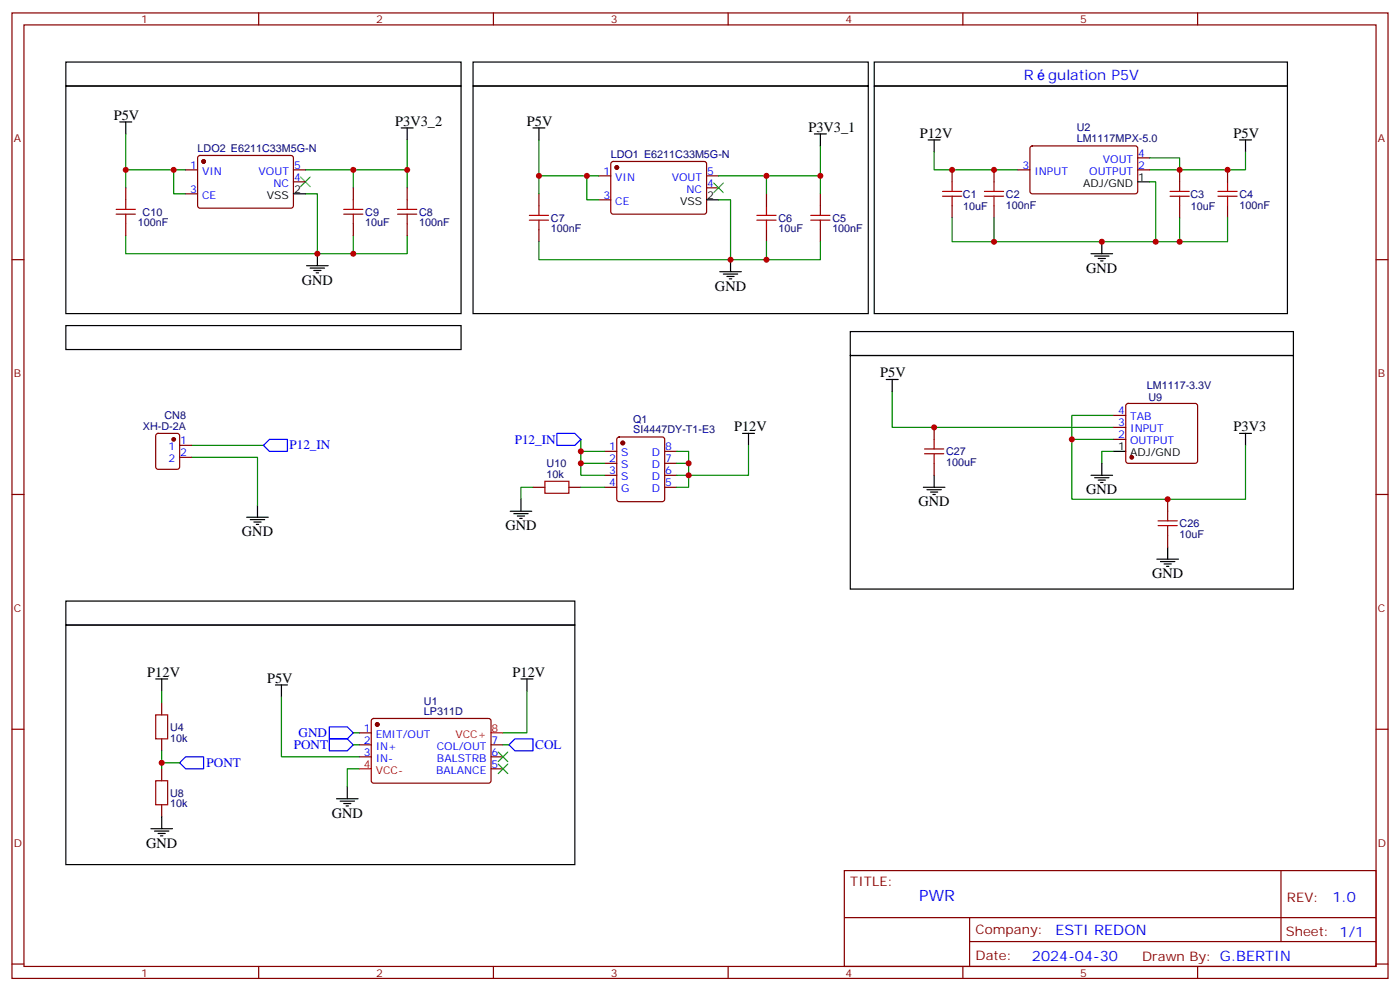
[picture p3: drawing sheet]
<svg xmlns="http://www.w3.org/2000/svg" width="412mm" height="292mm" viewBox="0 0 412 292" stroke-linecap="round" stroke-linejoin="round" font-family="sans-serif">
<g fill="none" stroke="#000" stroke-width=".35">
<path d="M19.4 18.3h116.4v7h-116.4zM139.3 18.3h116.5v7h-116.5zM257.5 18.3h121.7v7h-121.7zM19.4 25.3h116.4v67.1h-116.4zM35.3 35.9h3.5M37 35.9v3.5M118.2 37.7h3.5M119.9 37.7v3.5M139.3 25.3h116.5v67.1h-116.5zM157 37.7h3.5M158.7 37.7v3.5M239.9 39.4h3.5"/>
<path d="M241.7 39.4v3.6M257.5 25.3h121.7v67.1h-121.7zM86.4 57.1h3.6M208.1 58.8h3.6M273.4 41.2h3.5M275.2 41.2v3.5M335.1 53.6h3.6M365.1 41.2h3.6M366.9 41.2v3.5M90.3 78.2h6.4M91.4 79h4.2M92.4 79.7h2.1"/>
<path d="M93.5 74.7v3.5M215.2 76.5v3.5M321.4 74.7h6.3M322.4 75.4h4.3M323.5 76.1h2.1M324.2 76.8h.7M324.6 71.2v3.5M19.4 95.9h116.4v7h-116.4zM93.1 80.4h.7M212 80h6.4M213.1 80.7h4.2M214.1 81.4h2.2"/>
<path d="M214.8 82.1h.7M250.5 97.6h130.5v7.1h-130.5zM250.5 104.7h130.5v68.8h-130.5zM261.1 111.8h3.5M262.8 111.8v3.5M218.7 127.6h3.5M220.5 127.6v3.6M275.2 140v3.5M321.4 140h6.3M324.6 136.5v3.5M328.1 132.9h3.5M365.1 127.6h3.6"/>
<path d="M366.9 127.6v3.6M72.7 152.3h6.3M73.7 153h4.3M74.8 153.7h2.1M75.5 154.4h.7M75.8 148.8v3.5M150.3 150.6h6.3M151.3 151.3h4.3M152.4 152h2.1M153.1 152.7h.7M153.5 147v3.6M272 143.5h6.3"/>
<path d="M273 144.2h4.3M274.1 144.9h2.1M274.8 145.6h.7M322.4 140.7h4.3M323.5 141.4h2.1M324.2 142.1h.7M19.4 177h149.9v7.1h-149.9zM340.8 164.7h6.3M341.8 165.4h4.3M342.9 166.1h2.1M343.6 166.8h.7M344 161.1v3.6"/>
<path d="M19.4 184.1h149.9v70.5h-149.9zM45.9 200h3.5M47.6 200v3.5M153.5 200h3.5M155.2 200v3.5M81.1 201.7h3.6M82.9 201.7v3.5M99.1 235.2h6.4M100.2 235.9h4.2M101.2 236.6h2.2M102 237.3h.7M102.3 231.7v3.5"/>
<path d="M44.4 244.1h6.4M45.5 244.8h4.2M46.6 245.5h2.1M47.3 246.2h.7M47.6 240.5v3.6"/>
</g>
<g fill="none" stroke="#008700" stroke-width=".35">
<path d="M37 39.4v10.6h14.2M37 50v5.3M54.7 50h-3.5v7.1h3.5M90 57.1h3.5v17.6M104.1 50v5.3M119.9 41.2v8.8h-29.9M119.9 50v5.3M158.7 41.2v10.6h14.2M158.7 51.8v5.3M176.4 51.8h-3.5v7h3.5M211.7 58.8h3.5v17.7M225.8 51.8v5.3"/>
<path d="M241.7 43v8.8h-30M241.7 51.8v5.3M275.2 44.7v5.3h24.7M338.7 53.6h1.7v17.6M338.7 46.5h8.8v3.5M366.9 44.7v5.3h-28.2M37 69.4v5.3h82.9v-5.3M104.1 69.4v5.3M158.7 71.2v5.3h83v-5.3M225.8 71.2v5.3M280.5 64.1v7.1h81.1v-7.1M292.8 64.1v7.1"/>
<path d="M347.5 64.1v7.1M262.8 115.3v10.6h65.3M56.4 134.7h19.4v14.1M56.4 131.2h21.2M171.1 129.4v10.6h7.1M171.1 136.5h7.1M171.1 132.9h7.1M199.3 132.9h3.5v10.6h-3.5M199.3 136.5h3.5M220.5 131.2v8.8h-21.2M315.7 129.4v17.6h51.2v-15.8M328.1 132.9h-3.5v3.6"/>
<path d="M328.1 122.3h-12.4v7.1h12.4M157 143.5h-3.5v3.5M171.1 143.5h7.1M47.6 203.5v3.5M82.9 205.2v17.7h22.9M104.1 219.4h1.7M104.1 215.8h1.7M148.2 219.4h1.7M155.2 203.5v12.3h-7M47.6 221.1v5.3M47.6 224.6h5.3M105.8 226.4h-3.5v5.3"/>
</g>
<g fill="#870000" stroke="#870000" stroke-width=".35">
<circle cx="181.7" cy="49.3" r=".53"/>
<circle cx="60" cy="47.6" r=".53"/>
<circle cx="333.4" cy="134.7" r=".53"/>
<circle cx="51.2" cy="129.4" r=".53"/>
<circle cx="111.1" cy="213.4" r=".53"/>
<circle cx="183.4" cy="130.5" r=".53"/>
</g>
<g fill="none" stroke="#870000" stroke-width=".35">
<path d="M3.5 3.8h405.4v284.3h-405.4zM7.1 7.3h398.2v277.3h-398.2zM76.2 3.8v3.5M145.3 3.8v3.5M214.5 3.8v3.5M283.6 3.8v3.5M352.8 3.8v3.5M37 55.3v3.5M54.7 50h3.5M54.7 57.1h3.5M58.4 46l.5-.2h27.1l.4 .7v14.4l-.7 .4-27.1-.1-.4-.6v-14.1zM86.4 50h3.6"/>
<path d="M86.4 53.6h3.6M104.1 55.3v3.5M119.9 55.3v3.5M158.7 57.1v3.5M176.4 51.8h3.5M176.4 58.8h3.5M180.2 47.8l.4-.2h27.1l.4 .7v14.3l-.7 .5-27.1-.1-.4-.6v-14.1zM208.1 51.8h3.6M208.1 55.3h3.6M225.8 57.1v3.5M241.7 57.1v3.5M280.5 50v3.6"/>
<path d="M292.8 50v3.6M299.9 50h3.5M303.6 43.2l.5-.2h30.6l.4 .7v12.9l-.7 .5-30.6-.1-.4-.6v-12.7zM335.1 50h3.6M335.1 46.5h3.6M347.5 50v3.6M361.6 50v3.6M3.5 76.5h3.6M37 65.9v3.5M104.1 65.9v3.5M119.9 65.9v3.5M158.7 67.7v3.5"/>
<path d="M225.8 67.7v3.5M241.7 67.7v3.5M280.5 60.6v3.5M292.8 60.6v3.5M347.5 60.6v3.5M361.6 60.6v3.5M405.3 76.5h3.6M331.8 119l.5-.2h19.8l.5 .2 .2 .5v16.2l-.3 .5-.4 .3h-19.8l-.5-.3-.2-.5v-16.2zM46.1 127.8l.5-.2h5.6l.7 .5v9.4l-.4 .7h-5.9l-.7-.4v-9.5zM52.9 131.2h3.5M52.9 134.7h3.5M178.2 132.9h3.5"/>
<path d="M178.2 136.5h3.5M178.2 140h3.5M181.9 128.9l.5-.2h12.7l.5 .2 .2 .5v17.6l-.2 .5-.5 .2h-12.7l-.5-.2-.2-.5v-17.6zM195.8 132.9h3.5M195.8 136.5h3.5M195.8 140h3.5M275.2 125.9v3.5M275.2 136.5v3.5M328.1 122.3h3.5M328.1 125.9h3.5M328.1 129.4h3.5M3.5 145.6h3.6"/>
<path d="M157 143.5h3.5M167.6 143.5h3.5M178.2 143.5h3.5M195.8 143.5h3.5M344 147v3.6M344 157.6v3.5M405.3 145.6h3.6M3.5 214.8h3.6M47.6 207v3.5M47.6 217.6v3.5M105.8 215.8h3.6M105.8 219.4h3.6"/>
<path d="M109.6 211.8l.5-.2 34.1 .1 .4 .6v17.9l-.7 .4h-34.1l-.4-.7v-17.6zM144.6 219.4h3.6M405.3 214.8h3.6M47.6 226.4v3.5M47.6 237v3.5M105.8 222.9h3.6M144.6 222.9h3.6M144.6 226.4h3.6M248.7 256.4h156.6v28.2h-156.6zM377.3 256.4v20.9M248.7 270.2h156.5M285.6 277.3h119.6"/>
<path d="M285.6 270.2v14.2M3.5 283.9h3.6M76.2 284.6v3.5M145.3 284.6v3.5M214.5 284.6v3.5M283.6 284.6v3.5M352.8 284.6v3.5M405.3 283.9h3.6"/>
</g>
<path d="M88.5 52.1l2.9 2.9M91.4 52.1l-2.9 2.9M210.3 53.9l2.8 2.8M213.1 53.9l-2.8 2.8M146.8 225l2.8 2.8M146.8 221.5l2.8 2.8M149.6 225l-2.8 2.8M149.6 221.5l-2.8 2.8" fill="none" stroke="#3c3" stroke-width=".35"/>
<g fill="none" stroke="#a10000" stroke-width=".35">
<path d="M37 58.8v2.9M104.1 58.8v2.9M119.9 58.8v2.9M277.6 57.8h5.7M277.6 56.4h5.7M280.5 53.6v2.8M280.5 57.8v2.8M290 57.8h5.6M290 56.4h5.6M292.8 53.6v2.8M292.8 57.8v2.8M344.7 57.8h5.6"/>
<path d="M344.7 56.4h5.6M347.5 53.6v2.8M347.5 57.8v2.8M358.8 57.8h5.6M358.8 56.4h5.6M361.6 53.6v2.8M361.6 57.8v2.8M34.2 63.1h5.7M34.2 61.7h5.7M37 63.1v2.8M101.2 63.1h5.7M101.2 61.7h5.7"/>
<path d="M104.1 63.1v2.8M117.1 63.1h5.7M117.1 61.7h5.7M119.9 63.1v2.8M155.9 64.8h5.7M155.9 63.4h5.7M158.7 60.6v2.8M158.7 64.8v2.9M223 64.8h5.6M223 63.4h5.6M225.8 60.6v2.8M225.8 64.8v2.9"/>
<path d="M238.8 64.8h5.7M238.8 63.4h5.7M241.7 60.6v2.8M241.7 64.8v2.9M272.3 133.6h5.7M272.3 132.2h5.7M275.2 129.4v2.8M275.2 133.6v2.9M160.5 141.7h7.1v3.6h-7.1zM341.1 154.8h5.7M341.1 153.4h5.7M344 150.6v2.8"/>
<path d="M344 154.8v2.8M45.9 210.5h3.5v7.1h-3.5zM45.9 229.9h3.5v7.1h-3.5z"/>
</g>
<path d="M144.6 215.8h3.6M105.8 226.4h3.6" fill="none" stroke="#f00" stroke-width=".35"/>
<path d="M77.6 131.2l1.8-1.8h5.3v3.5h-5.3zM164 127.6h5.3l1.8 1.8-1.8 1.8h-5.3zM97 214.1h5.3l1.8 1.7-1.8 1.8h-5.3zM97 217.6h5.3l1.8 1.8-1.8 1.7h-5.3zM149.9 219.4l1.8-1.8h5.3v3.5h-5.3zM54.7 222.9h5.3v3.5h-5.3l-1.8-1.8z" fill="none" stroke="#00f" stroke-width=".35"/>
<g fill="#c00">
<circle cx="172.9" cy="51.8" r=".88"/>
<circle cx="215.2" cy="76.5" r=".88"/>
<circle cx="225.8" cy="76.5" r=".88"/>
<circle cx="241.7" cy="51.8" r=".88"/>
<circle cx="225.8" cy="51.8" r=".88"/>
<circle cx="158.8" cy="51.8" r=".88"/>
<circle cx="37" cy="50" r=".88"/>
<circle cx="104.1" cy="50" r=".88"/>
<circle cx="119.9" cy="50" r=".88"/>
<circle cx="104.1" cy="74.7" r=".88"/>
<circle cx="93.5" cy="74.7" r=".88"/>
<circle cx="51.2" cy="50" r=".88"/>
<circle cx="292.8" cy="50" r=".88"/>
<circle cx="280.5" cy="50" r=".88"/>
<circle cx="347.5" cy="71.2" r=".88"/>
<circle cx="292.8" cy="71.2" r=".88"/>
<circle cx="324.6" cy="71.2" r=".88"/>
<circle cx="340.4" cy="71.2" r=".88"/>
<circle cx="347.5" cy="50" r=".88"/>
<circle cx="361.6" cy="50" r=".88"/>
<circle cx="344" cy="147" r=".88"/>
<circle cx="315.7" cy="129.4" r=".88"/>
<circle cx="275.2" cy="125.9" r=".88"/>
<circle cx="47.6" cy="224.6" r=".88"/>
<circle cx="171.1" cy="136.5" r=".88"/>
<circle cx="171.1" cy="132.9" r=".88"/>
<circle cx="202.8" cy="140" r=".88"/>
<circle cx="202.8" cy="136.5" r=".88"/>
</g>
<text font-size="4.6" fill="#00f" x="270.8" y="265.4">PWR</text>
<g font-size="4.2" fill="#00f">
<text x="301.6" y="23.6">R</text>
<text x="308.8" y="23.6">gulation P5V</text>
<text x="392.5" y="265.7">1.0</text>
<text x="310.9" y="275.2">ESTI REDON</text>
<text x="304" y="283">2024-04-30</text>
</g>
<g font-size="4.2">
<text x="33.5" y="35.2">P5V</text>
<text x="116.4" y="37">P3V3_2</text>
<text x="155.2" y="37">P5V</text>
<text x="238.1" y="38.7">P3V3_1</text>
<text x="270.9" y="40.5">P12V</text>
<text x="363.4" y="40.5">P5V</text>
<text x="88.9" y="83.9">GND</text>
<text x="320" y="80.4">GND</text>
<text x="210.6" y="85.7">GND</text>
<text x="259.3" y="111.1">P5V</text>
<text x="216.3" y="126.9">P12V</text>
<text x="363.4" y="126.9">P3V3</text>
<text x="270.6" y="149.2">GND</text>
<text x="320" y="145.6">GND</text>
<text x="71.3" y="158">GND</text>
<text x="148.9" y="156.2">GND</text>
<text x="339.4" y="170.3">GND</text>
<text x="43.4" y="199.2">P12V</text>
<text x="78.7" y="201">P5V</text>
<text x="151" y="199.2">P12V</text>
<text x="97.7" y="240.9">GND</text>
<text x="43" y="249.7">GND</text>
</g>
<g font-size="3.9" fill="#00f">
<text x="151.6" y="130.7">P12_IN</text>
<text x="85.3" y="132.4">P12_IN</text>
<text x="86.6" y="220.6">PONT</text>
<text x="87.9" y="217">GND</text>
<text x="157.7" y="220.7">COL</text>
<text x="60.9" y="226">PONT</text>
</g>
<g font-size="3.9" fill="#800">
<text x="250.5" y="261">TITLE:</text>
<text x="379.1" y="265.7">REV:</text>
<text x="287.4" y="275.2">Company:</text>
<text x="378.7" y="275.8">Sheet: 1/1</text>
<text x="287.4" y="282.9">Date:</text>
<text x="336.4" y="282.9">Drawn By: G.BERTIN</text>
</g>
<g font-size="3.2" fill="#800">
<text x="41.6" y="6.8">1</text>
<text x="110.8" y="6.8">2</text>
<text x="179.9" y="6.8">3</text>
<text x="249.1" y="6.8">4</text>
<text x="318.2" y="6.8">5</text>
<text x="4.1" y="41.9">A</text>
<text x="405.9" y="41.9">A</text>
<text x="4.1" y="111.1">B</text>
<text x="405.9" y="111.1">B</text>
<text x="4.1" y="180.2">C</text>
<text x="405.9" y="180.2">C</text>
<text x="4.1" y="249.3">D</text>
<text x="405.9" y="249.3">D</text>
<text x="41.6" y="287.6">1</text>
<text x="110.8" y="287.6">2</text>
<text x="179.9" y="287.6">3</text>
<text x="249.1" y="287.6">4</text>
<text x="318.2" y="287.6">5</text>
</g>
<g font-size="3.2" fill="#000080">
<text x="317.2" y="41.7">LM1117MPX-5.0</text>
<text x="317.2" y="38.5">U2</text>
<text x="58.2" y="44.7">LDO2 E6211C33M5G-N</text>
<text x="179.9" y="46.5">LDO1 E6211C33M5G-N</text>
<text x="283.6" y="58.2">C1</text>
<text x="296.3" y="58.2">C2</text>
<text x="350.7" y="58.2">C3</text>
<text x="365.1" y="58.2">C4</text>
<text x="42" y="63.5">C10</text>
<text x="107.6" y="63.5">C9</text>
<text x="123.5" y="63.5">C8</text>
<text x="162.3" y="65.3">C7</text>
<text x="229.3" y="65.3">C6</text>
<text x="245.2" y="65.3">C5</text>
<text x="283.8" y="61.7">10uF</text>
<text x="296.3" y="61.4">100nF</text>
<text x="350.8" y="61.7">10uF</text>
<text x="365.1" y="61.4">100nF</text>
<text x="40.6" y="66.7">100nF</text>
<text x="107.6" y="66.7">10uF</text>
<text x="123.5" y="66.7">100nF</text>
<text x="162.3" y="68.5">100nF</text>
<text x="229.3" y="68.4">10uF</text>
<text x="245.2" y="68.5">100nF</text>
<text x="337.8" y="114.7">LM1117-3.3V</text>
<text x="338.3" y="118.2">U9</text>
<text x="48.5" y="123.4">CN8</text>
<text x="186.5" y="124.5">Q1</text>
<text x="42.1" y="126.6">XH-D-2A</text>
<text x="186.5" y="127.6">SI4447DY-T1-E3</text>
<text x="161" y="137.5">U10</text>
<text x="278.7" y="137.2">100uF</text>
<text x="278.7" y="134.1">C27</text>
<text x="161" y="140.7">10k</text>
<text x="347.5" y="155.2">C26</text>
<text x="347.5" y="158.4">10uF</text>
<text x="124.9" y="207.6">U1</text>
<text x="50.1" y="215.2">U4</text>
<text x="124.9" y="210.5">LP311D</text>
<text x="50.1" y="218.4">10k</text>
<text x="50.1" y="237.8">10k</text>
<text x="50.1" y="234.6">U8</text>
</g>
<g font-size="3.2" fill="#00f">
<text x="324.9" y="47.9">VOUT</text>
<text x="335.3" y="46.1">4</text>
<text x="56" y="49.7">1</text>
<text x="59.5" y="51.4">VIN</text>
<text x="76.2" y="51.4">VOUT</text>
<text x="86.6" y="53.2">4</text>
<text x="86.6" y="49.7">5</text>
<text x="177.7" y="51.4">1</text>
<text x="181.2" y="53.2">VIN</text>
<text x="197.9" y="53.2">VOUT</text>
<text x="208.3" y="51.4">5</text>
<text x="301.2" y="49.7">3</text>
<text x="304.7" y="51.4">INPUT</text>
<text x="320.9" y="51.4">OUTPUT</text>
<text x="335.3" y="49.7">2</text>
<text x="56" y="56.7">3</text>
<text x="59.5" y="58.5">CE</text>
<text x="80.5" y="55">NC</text>
<text x="177.7" y="58.5">3</text>
<text x="202.2" y="56.7">NC</text>
<text x="208.3" y="55">4</text>
<text x="181.2" y="60.3">CE</text>
<text x="329.4" y="122">4</text>
<text x="329.4" y="125.5">3</text>
<text x="332.9" y="123.8">TAB</text>
<text x="53.1" y="130.8">1</text>
<text x="329.4" y="129">2</text>
<text x="332.9" y="127.3">INPUT</text>
<text x="332.9" y="130.8">OUTPUT</text>
<text x="49.6" y="132.6">1</text>
<text x="49.6" y="136.1">2</text>
<text x="53.1" y="134.3">2</text>
<text x="179.5" y="132.6">1</text>
<text x="179.5" y="136.1">2</text>
<text x="183" y="134.3">S</text>
<text x="183" y="137.9">S</text>
<text x="192" y="137.9">D</text>
<text x="192" y="134.3">D</text>
<text x="196" y="136.1">7</text>
<text x="196" y="132.6">8</text>
<text x="179.5" y="139.6">3</text>
<text x="179.5" y="143.2">4</text>
<text x="183" y="141.4">S</text>
<text x="192" y="141.4">D</text>
<text x="196" y="143.2">5</text>
<text x="196" y="139.6">6</text>
<text x="183" y="144.9">G</text>
<text x="192" y="144.9">D</text>
<text x="107.2" y="215.5">1</text>
<text x="107.2" y="219">2</text>
<text x="110.7" y="217.2">EMIT/OUT</text>
<text x="110.7" y="220.8">IN+</text>
<text x="128.6" y="220.8">COL/OUT</text>
<text x="144.8" y="219">7</text>
<text x="107.2" y="222.5">3</text>
<text x="110.7" y="224.3">IN-</text>
<text x="128.5" y="227.8">BALANCE</text>
<text x="128.7" y="224.3">BALSTRB</text>
<text x="144.8" y="226.1">5</text>
<text x="144.8" y="222.5">6</text>
</g>
<g font-size="3.2">
<text x="335.3" y="53.2">1</text>
<text x="78.6" y="58.5">VSS</text>
<text x="86.6" y="56.7">2</text>
<text x="208.3" y="58.5">2</text>
<text x="319.1" y="55">ADJ/GND</text>
<text x="200.3" y="60.3">VSS</text>
<text x="329.4" y="132.6">1</text>
<text x="332.9" y="134.3">ADJ/GND</text>
</g>
<g font-size="3.2" fill="#f00">
<text x="144.8" y="215.5">8</text>
<text x="134.1" y="217.2">VCC+</text>
<text x="107.2" y="226.1">4</text>
<text x="110.7" y="227.8">VCC-</text>
</g>
</svg>
